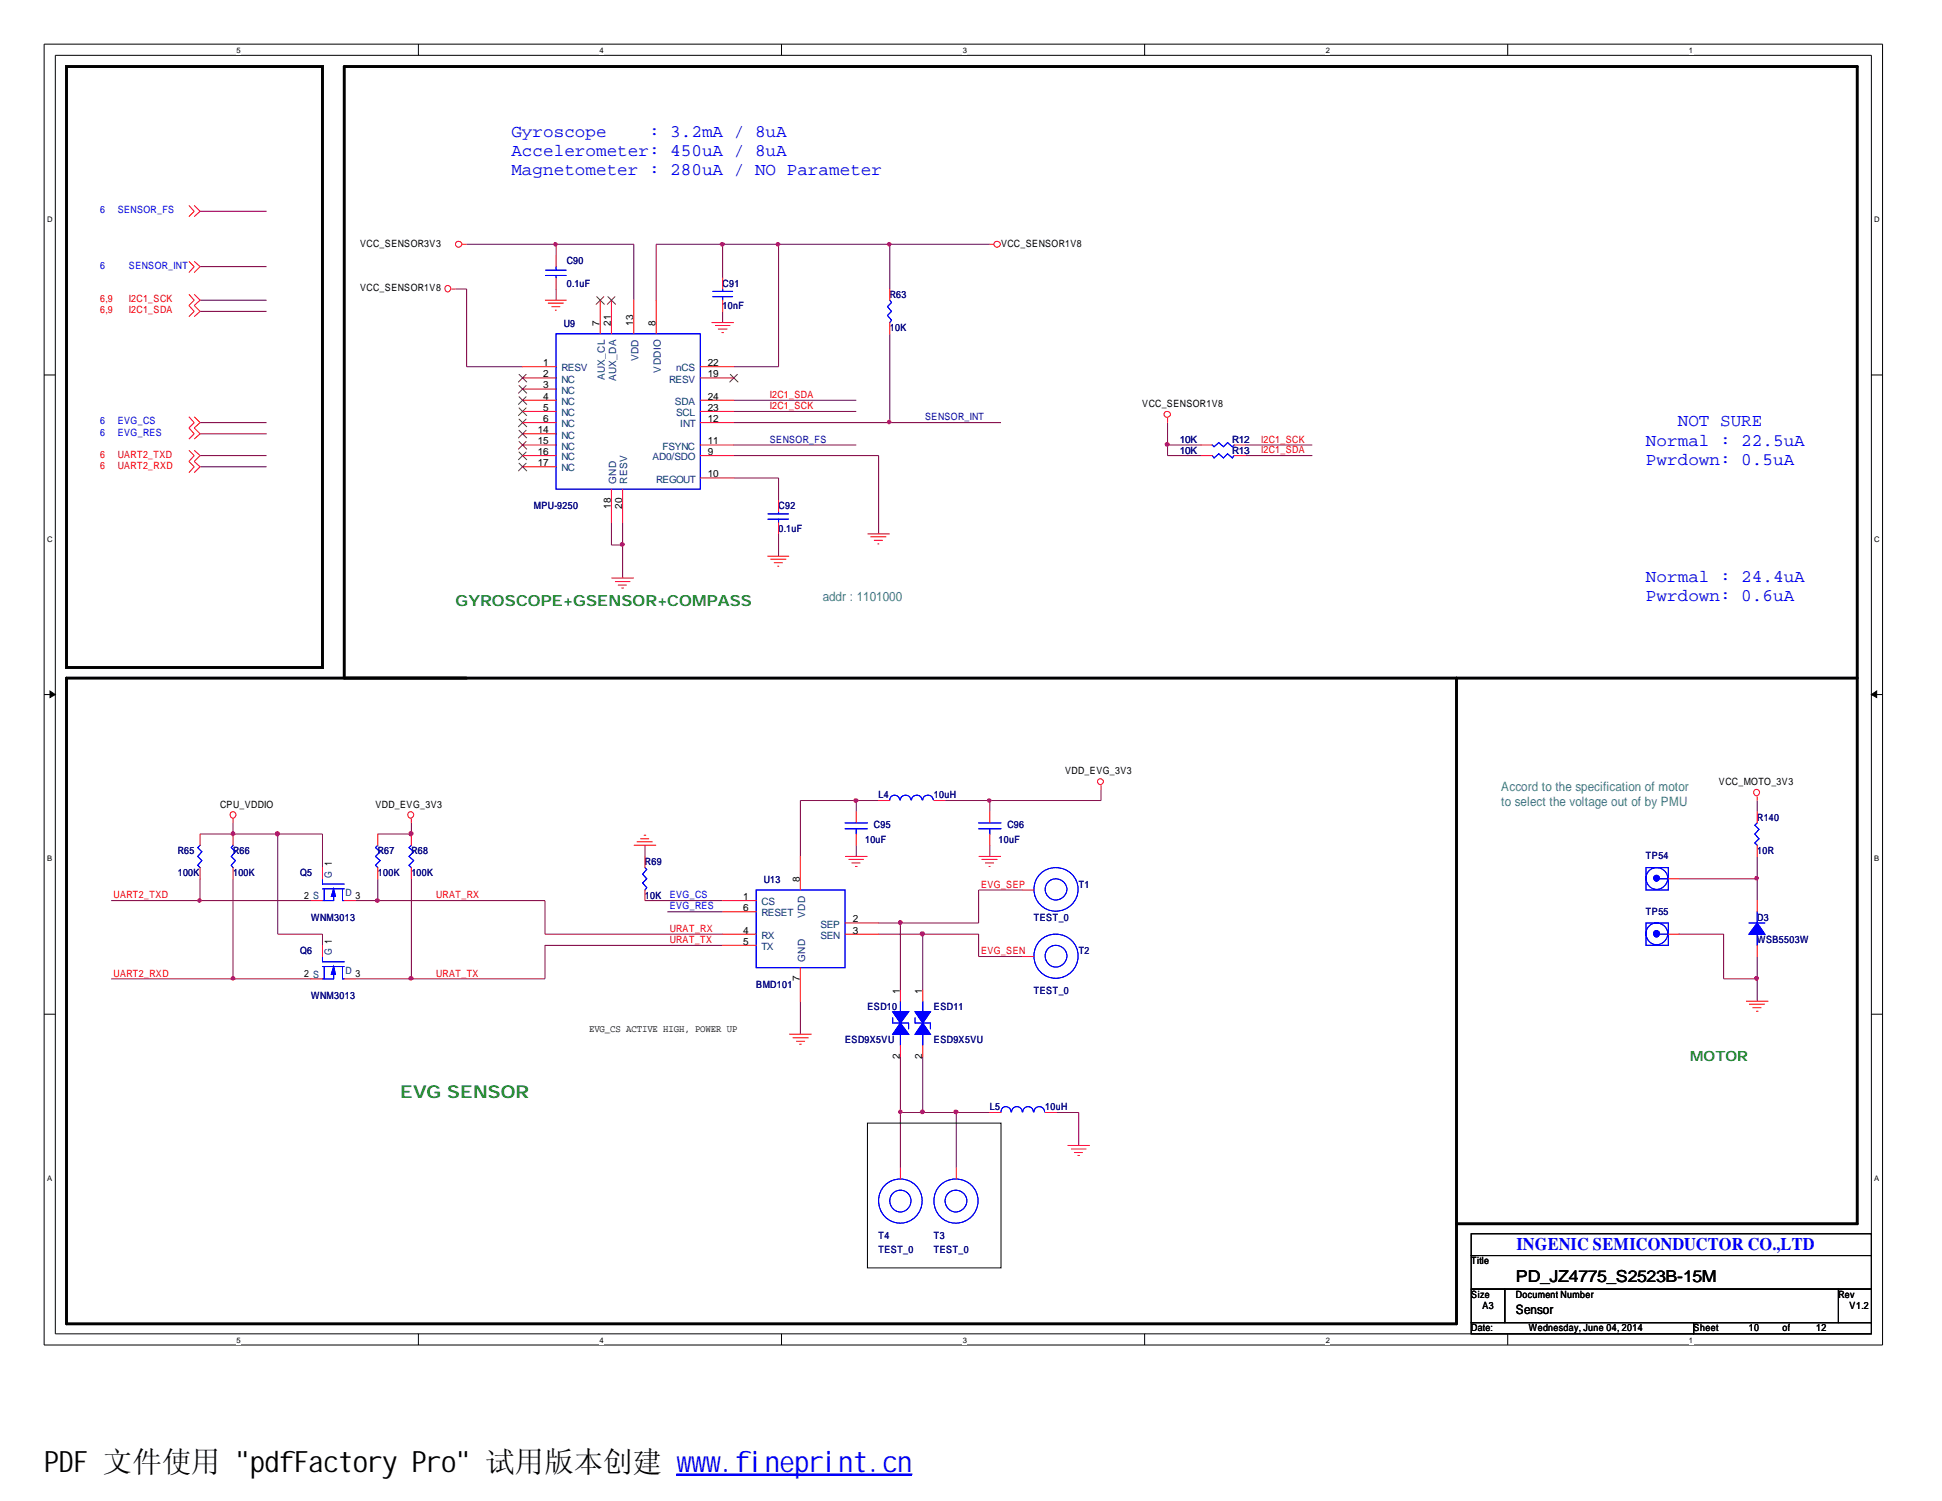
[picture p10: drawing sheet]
<svg xmlns="http://www.w3.org/2000/svg" width="279mm" height="216mm" viewBox="0 0 279 216" stroke-linecap="round" stroke-linejoin="round" font-family="sans-serif">
<path d="M6.3 6.3h264.5v187.2h-264.5zM8 8h261.2v183.9h-261.2z" fill="none" stroke="#000" stroke-width=".14"/>
<g fill="#fff">
<path d="M34 6.5h.6v1.4h-.6z"/>
<path d="M34 192h.6v1.4h-.6z"/>
</g>
<path d="M60.2 6.3v1.7M60.2 191.9v1.6" fill="none" stroke="#000" stroke-width=".14"/>
<g fill="#fff">
<path d="M86.3 6.5h.6v1.4h-.6z"/>
<path d="M86.3 192h.6v1.4h-.6z"/>
</g>
<path d="M112.4 6.3v1.7M112.4 191.9v1.6" fill="none" stroke="#000" stroke-width=".14"/>
<g fill="#fff">
<path d="M138.5 6.5h.6v1.4h-.6z"/>
<path d="M138.5 192h.6v1.4h-.6z"/>
</g>
<path d="M164.7 6.3v1.7M164.7 191.9v1.6" fill="none" stroke="#000" stroke-width=".14"/>
<g fill="#fff">
<path d="M190.8 6.5h.5v1.4h-.5z"/>
<path d="M190.8 192h.5v1.4h-.5z"/>
</g>
<path d="M216.9 6.3v1.7M216.9 191.9v1.6" fill="none" stroke="#000" stroke-width=".14"/>
<g fill="#fff">
<path d="M243 6.5h.6v1.4h-.6z"/>
<path d="M243 192h.6v1.4h-.6z"/>
<path d="M6.8 30.8h.7v1.4h-.7z"/>
<path d="M269.7 30.8h.7v1.4h-.7z"/>
<path d="M6.8 76.8h.7v1.3h-.7z"/>
<path d="M269.7 76.8h.7v1.3h-.7z"/>
</g>
<path d="M6.3 53.9h1.7M269.2 53.9h1.6" fill="none" stroke="#000" stroke-width=".14"/>
<g fill="#fff">
<path d="M6.8 122.8h.7v1.3h-.7z"/>
<path d="M269.7 122.8h.6v1.3h-.6z"/>
</g>
<path d="M6.3 99.9h1.7M269.2 99.9h1.6" fill="none" stroke="#000" stroke-width=".14"/>
<g fill="#000" stroke="#000" stroke-width=".14">
<path d="M7.2 99.4l.8 .5-.8 .4z" fill-rule="evenodd"/>
<path d="M269.2 99.9l.8-.5v.9z" fill-rule="evenodd"/>
</g>
<g fill="#fff">
<path d="M6.8 168.7h.6v1.4h-.6z"/>
<path d="M269.7 168.7h.6v1.4h-.6z"/>
</g>
<path d="M6.3 145.9h1.7M269.2 145.9h1.6M124.8 161.5h19.2v20.9h-19.2zM211.7 177.5h57.5v3.1h-57.5zM211.7 180.6h57.5v4.8h-57.5zM211.7 185.4h4.8v4.8h-4.8zM211.7 190.2h32v1.7h-32zM216.5 185.4h48v4.8h-48zM243.7 190.2h25.5v1.7h-25.5zM264.5 185.4h4.7v4.8h-4.7z" fill="none" stroke="#000" stroke-width=".14"/>
<g fill="none" stroke="#800040" stroke-width=".14">
<path d="M28.8 38.4h9.6M28.8 30.4h9.6M67.1 35.1h24.1v8.1M80 35.1v1.6M104 35.1v4.9M112 35.1v17.6h-6.4M128 35.1v6.5M142.4 35.1h-48v8.1M28.8 43.2h9.6M28.8 44.8h9.6M65.5 41.6h1.6v11.1h8.1M80 41.6v1.6"/>
<path d="M104 44.8v1.6M105.6 57.6h17.6M105.6 59.2h17.6M128 48v12.8M28.8 67.1h9.6M28.8 65.5h9.6M28.8 62.4h9.6M28.8 60.8h9.6M88 75.2v3.2h1.6M89.6 75.2v7.9M105.6 65.5h20.8v11.3M105.6 60.8h38.4"/>
<path d="M105.6 68.7h6.4v3.3M105.6 64h17.6M112 76.8v3.2M168 60.8v4.7h4.8M168 64h4.8M179.2 65.5h9.6M179.2 64h9.6M28.8 120h17.6v4.8M33.5 118.4v1.6M40 120v14.4h6.4v1.6M59.2 118.4v1.6h-4.8M123.2 115.1v1.7"/>
<path d="M126.4 115.1h-11.3v8.1M142.4 115.1v1.7M158.4 113.5v1.6h-22.4M252.8 115.1v1.7M16 129.5h28.8M28.8 126.4v3.1M33.5 126.4v14.4M51.1 129.5h27.3v4.9h25.6M54.4 126.4v3.1M59.2 126.4v14.4M92.8 129.5h11.2M92.8 121.6v1.6"/>
<path d="M96 131.1h8M104 136h-25.6v4.8h-27.3M123.2 121.6v1.6M126.4 134.4h14.4v3.2h6.4M129.5 132.8v9.6M132.8 134.4v8M142.4 121.6v1.6M147.2 128h-6.4v4.8h-14.4M241.6 134.4h6.4v6.4h4.8M241.6 126.4h11.2M252.8 123.2v6.3M252.8 137.6v6.4"/>
<path d="M16 140.8h28.8M115.1 144v4.8M129.5 152v16M132.8 152v8M129.5 160h12.9M137.6 160v8M152 160h3.2v4.8"/>
</g>
<g fill="#f0f" stroke="#f0f" stroke-width=".14">
<path d="M252.5 140.6l.2-.1 .3 .2-.3 .3-.2-.1z" fill-rule="evenodd"/>
<path d="M252.5 140.6l.2-.1 .3 .2-.3 .3-.2-.1z" fill-rule="evenodd"/>
<path d="M142.2 114.9l.3 .1 .1 .1-.3 .3-.2-.3z" fill-rule="evenodd"/>
<path d="M28.6 129.3h.3l.1 .2-.3 .3-.3-.3z" fill-rule="evenodd"/>
<path d="M33.3 140.6l.2-.1 .3 .2-.3 .3-.2-.1z" fill-rule="evenodd"/>
<path d="M111.7 35l.2-.1 .3 .2-.3 .3-.2-.1z" fill-rule="evenodd"/>
<path d="M127.7 35l.2-.1 .3 .2-.3 .3-.2-.1z" fill-rule="evenodd"/>
<path d="M79.7 35l.2-.1 .3 .2-.3 .3-.2-.1z" fill-rule="evenodd"/>
<path d="M127.8 60.5h.3l.1 .2-.3 .3-.2-.3z" fill-rule="evenodd"/>
<path d="M252.5 126.2l.2-.1 .3 .2-.3 .3-.2-.1z" fill-rule="evenodd"/>
<path d="M129.4 159.7h.3l.1 .2-.3 .3-.2-.3z" fill-rule="evenodd"/>
<path d="M252.5 140.6l.2-.1 .3 .2-.3 .3-.2-.1z" fill-rule="evenodd"/>
<path d="M252.5 140.6l.2-.1 .3 .2-.3 .3-.2-.1z" fill-rule="evenodd"/>
<path d="M142.2 114.9l.3 .1 .1 .1-.3 .3-.2-.3z" fill-rule="evenodd"/>
<path d="M28.6 129.3h.3l.1 .2-.3 .3-.3-.3z" fill-rule="evenodd"/>
<path d="M33.3 140.6l.2-.1 .3 .2-.3 .3-.2-.1z" fill-rule="evenodd"/>
<path d="M111.7 35l.2-.1 .3 .2-.3 .3-.2-.1z" fill-rule="evenodd"/>
<path d="M127.7 35l.2-.1 .3 .2-.3 .3-.2-.1z" fill-rule="evenodd"/>
<path d="M79.7 35l.2-.1 .3 .2-.3 .3-.2-.1z" fill-rule="evenodd"/>
<path d="M127.8 60.5h.3l.1 .2-.3 .3-.2-.3z" fill-rule="evenodd"/>
<path d="M252.5 126.2l.2-.1 .3 .2-.3 .3-.2-.1z" fill-rule="evenodd"/>
<path d="M129.4 159.7h.3l.1 .2-.3 .3-.2-.3z" fill-rule="evenodd"/>
<circle cx="129.5" cy="132.7" r=".28"/>
<circle cx="132.7" cy="134.3" r=".31"/>
<circle cx="123.2" cy="115.2" r=".28"/>
<circle cx="137.6" cy="160" r=".28"/>
<circle cx="59.2" cy="140.7" r=".28"/>
<circle cx="54.3" cy="129.6" r=".28"/>
<circle cx="59.1" cy="119.9" r=".31"/>
<circle cx="33.5" cy="119.9" r=".28"/>
<circle cx="39.9" cy="119.9" r=".31"/>
<circle cx="103.9" cy="35.2" r=".28"/>
<circle cx="89.5" cy="78.3" r=".28"/>
<circle cx="132.7" cy="160" r=".28"/>
<circle cx="168" cy="63.9" r=".28"/>
</g>
<g fill="none" stroke="#f00" stroke-width=".14">
<path d="M27.2 37.6l.7 .8-.7 .8M27.2 29.5l.7 .9-.7 .8M27.9 37.6l.9 .8-.9 .8M27.9 29.5l.9 .9-.9 .8M66.5 35.1h.6M80 36.7v1.7M80 40v1.6M104 40v1.6M142.4 35.1h.6M27.2 42.3l.7 .9-.7 .7 .7 .9-.7 .8M27.2 59.9l.7 .9-.7 .8 .7 .8-.7 .8M27.9 42.3l.9 .9-.9 .7 .9 .9-.9 .8"/>
<path d="M27.9 59.9l.9 .9-.9 .8 .9 .8-.9 .8M64.9 41.6h.6M75.2 52.7h4.8M75.2 54.4h4.8M75.2 56h4.8M75.2 57.6h4.8M75.2 59.2h4.8M78.4 43.2h3.1M78.8 43.6h2.3M79.3 44.1h1.3M79.8 44.6h.3M86.4 43.2v4.8"/>
<path d="M88 43.2v4.8M91.2 43.2v4.8M94.4 43.2v4.8M100.8 52.7h4.8M100.8 54.4h4.8M100.8 57.6h4.8M100.8 59.2h4.8M102.4 46.4h3.2M102.9 46.8h2.2M103.3 47.3h1.3M103.8 47.8h.3M104 43.2v1.6"/>
<path d="M128 41.6v1.6M128 46.4v1.6M27.2 64.8l.7 .7-.7 .9 .7 .7-.7 .9M27.9 64.8l.9 .7-.9 .9 .9 .7-.9 .9M75.2 65.5h4.8M75.2 64h4.8M75.2 60.8h4.8M75.2 62.4h4.8M75.2 67.1h4.8M88 70.4v4.8M89.6 70.4v4.8M100.8 65.5h4.8"/>
<path d="M100.8 64h4.8M100.8 60.8h4.8M100.8 68.7h4.8M112 72v1.6M112 75.2v1.6M124.8 76.8h3.2M125.2 77.2h2.3M125.7 77.7h1.3M126.2 78.2h.3M168 60.1v.7M172.8 65.5h1.6M172.8 64h1.6"/>
<path d="M177.5 65.5h1.7M177.5 64h1.7M88 83.1h3.2M88.5 83.7h2.2M88.9 84.2h1.3M89.4 84.6h.3M110.4 80h3.1M110.8 80.4h2.3M111.3 80.9h1.3M111.8 81.4h.3M28.8 120v1.6M33.5 117.8v.6"/>
<path d="M33.5 120v1.6M54.4 120v1.6M59.2 117.8v.6M59.2 120v1.6M123.2 116.8v1.6M123.2 120v1.6M126.4 115.1h1.6M134.4 115.1h1.6M142.4 116.8v1.6M142.4 120v1.6M158.4 112.9v.6M252.8 114.6v.5"/>
<path d="M252.8 116.8v1.6M28.8 124.8v1.6M33.5 124.8v1.6M44.8 129.5h1.6M46.4 124.8v1.6M46.4 136v1.6M49.5 129.5h1.6M54.4 124.8v1.6M59.2 124.8v1.6M91.2 121.6h3.2M91.6 121.1h2.3M92.1 120.6h1.3"/>
<path d="M92.6 120.1h.4M92.8 123.2v1.6M92.8 128v1.5M104 129.5h4.8M104 134.4h4.8M104 136h4.8M104 131.1h4.8M115.1 123.2v4.8M115.1 139.2v4.8M121.6 123.2h3.2M121.6 134.4h4.8M121.6 132.8h4.8"/>
<path d="M122.1 123.6h2.2M122.5 124.1h1.3M123 124.6h.4M140.8 123.2h3.2M141.2 123.6h2.3M141.7 124.1h1.3M142.2 124.6h.3M147.2 137.6h1.6M147.2 128h1.6M240 134.4h1.6M240 126.4h1.6M252.8 121.6v1.6"/>
<path d="M252.8 129.5v1.6M252.8 136v1.6M44.8 140.8h1.6M49.5 140.8h1.6M113.5 148.8h3.3M114 149.3h2.3M114.6 149.8h1.2M115 150.2h.3M129.5 142.4v1.6M129.5 150.4v1.6M132.8 142.4v1.6M132.8 150.4v1.6"/>
<path d="M251.2 144h3.2M251.6 144.4h2.3M252.1 144.9h1.3M252.6 145.5h.4M129.5 168v1.6M137.6 168v1.6M142.4 160h1.6M150.4 160h1.6M153.6 164.8h3.2M154.1 165.3h2.2M154.5 165.8h1.3M155 166.2h.4"/>
<circle cx="66" cy="35.1" r=".45"/>
<circle cx="143.5" cy="35.1" r=".45"/>
<circle cx="64.4" cy="41.5" r=".45"/>
<circle cx="167.9" cy="59.6" r=".45"/>
<circle cx="33.5" cy="117.2" r=".45"/>
<circle cx="59.1" cy="117.2" r=".45"/>
<circle cx="158.3" cy="112.4" r=".42"/>
<circle cx="252.7" cy="114" r=".45"/>
</g>
<path d="M9.6 9.6h36.8v86.4h-36.8zM49.5 97.5v-87.9h217.7v166.4h-57.7M209.5 97.5v92.9h-199.9v-92.9h257.6" fill="none" stroke="#000" stroke-width=".42"/>
<g fill="none" stroke="#00f" stroke-width=".14">
<path d="M78.5 38.9h2.9M78.5 39.6h2.9M80 38.4v.5M80 39.6v.4M80 48h20.8v22.4h-20.8zM102.5 42.7h2.9M102.5 41.9h2.9M104 41.6v.3M104 42.7v.5M128 43.2l.3 .3-.6 .6 .6 .7-.6 .6 .6 .7-.3 .3M110.5 74.7h3M110.5 73.9h3"/>
<path d="M112 73.6v.3M112 74.7v.5M174.4 65.5l.3 .4 .6-.6 .7 .6 .6-.6 .7 .6 .2-.4M174.4 64l.3 .3 .6-.6 .7 .6 .6-.6 .7 .6 .2-.3M121.6 118.4h3.2M121.6 119.2h3.2M123.2 119.2v.8M128 115.1a.72 .72 0 0 1 .7-.7 .72 .72 0 0 1 .8 .7M129.5 115.1a.77 .77 0 0 1 .8-.7 .77 .77 0 0 1 .8 .7M131.1 115.1a.77 .77 0 0 1 .8-.7 .77 .77 0 0 1 .8 .7M132.8 115.1a.77 .77 0 0 1 .7-.7 .77 .77 0 0 1 .8 .7M140.8 118.4h3.2"/>
<path d="M140.8 119.2h3.2M142.4 119.2v.8M252.8 118.4l-.3 .3 .6 .6-.6 .7 .6 .6-.6 .6 .3 .4M28.8 121.6l-.4 .3 .6 .6-.6 .7 .6 .6-.6 .7 .4 .3M33.5 121.6l-.2 .3 .6 .6-.6 .7 .6 .6-.6 .7 .2 .3M46.4 127.8h3.1M46.4 126.4v.8h3.1M46.4 137.6v.7h3.1M46.4 139h3.1M46.7 127.8v1.7M46.7 139v1.8M48 128.9v.6h-1.6"/>
<path d="M49.3 127.8v1.7h.2M49.3 139v1.8h.2M54.4 121.6l-.4 .3 .7 .6-.7 .7 .7 .6-.7 .7 .4 .3M59.2 121.6l-.4 .3 .7 .6-.7 .7 .7 .6-.7 .7 .4 .3M92.8 124.8l.2 .3-.5 .6 .5 .7-.5 .6 .5 .7-.2 .3M108.8 128h12.8v11.2h-12.8zM236.8 132.8h3.2v3.2h-3.2zM236.8 124.8h3.2v3.2h-3.2zM238.8 134.4h1.2M238.8 126.4h1.2M251.6 132.8h2.3M252.8 131.1v1.7"/>
<path d="M252.8 134.4v1.6M48 140.1v.7h-1.6M128.4 146.4v.8h2.3v.8M129.5 144v1.5M129.5 148.8v1.6M131.7 146.4v.8h2.2v.8M132.8 144v1.5M132.8 148.8v1.6M144 159.9a.72 .72 0 0 1 .7-.7 .72 .72 0 0 1 .8 .7M145.5 159.9a.76 .76 0 0 1 .8-.7 .76 .76 0 0 1 .8 .7M147.2 159.9a.76 .76 0 0 1 .7-.7 .76 .76 0 0 1 .8 .7M148.8 159.9a.76 .76 0 0 1 .7-.7 .76 .76 0 0 1 .8 .7"/>
<circle cx="151.9" cy="137.5" r="3.2"/>
<circle cx="151.9" cy="137.5" r="1.57"/>
<circle cx="151.9" cy="127.9" r="3.2"/>
<circle cx="152" cy="127.9" r="1.55"/>
<circle cx="238.4" cy="126.4" r="1.57"/>
<circle cx="238.4" cy="134.3" r="1.57"/>
<circle cx="129.5" cy="172.7" r="3.2"/>
<circle cx="129.5" cy="172.7" r="1.54"/>
<circle cx="137.5" cy="172.8" r="3.2"/>
<circle cx="137.5" cy="172.8" r="1.57"/>
</g>
<g fill="#00f" stroke="#00f" stroke-width=".14">
<path d="M48 127.8l.3 1.1h-.6z" fill-rule="evenodd"/>
<path d="M48 127.8l.3 1.1h-.6z" fill-rule="evenodd"/>
<path d="M131.7 145.5h2.2l-1.1 1.7z" fill-rule="evenodd"/>
<path d="M132.8 147.2l1.1 1.6h-2.2z" fill-rule="evenodd"/>
<path d="M131.7 145.5h2.2l-1.1 1.7z" fill-rule="evenodd"/>
<path d="M132.8 147.2l1.1 1.6h-2.2z" fill-rule="evenodd"/>
<path d="M48 139l.3 1.1h-.6z" fill-rule="evenodd"/>
<path d="M48 139l.3 1.1h-.6z" fill-rule="evenodd"/>
<path d="M128.4 145.5h2.3l-1.2 1.7z" fill-rule="evenodd"/>
<path d="M129.5 147.2l1.2 1.6h-2.3z" fill-rule="evenodd"/>
<path d="M128.4 145.5h2.3l-1.2 1.7z" fill-rule="evenodd"/>
<path d="M129.5 147.2l1.2 1.6h-2.3z" fill-rule="evenodd"/>
<path d="M252.8 132.8l1.1 1.6h-2.3z" fill-rule="evenodd"/>
<path d="M252.8 132.8l1.1 1.6h-2.3z" fill-rule="evenodd"/>
<circle cx="238.3" cy="134.3" r=".45"/>
<circle cx="238.3" cy="126.3" r=".42"/>
</g>
<g fill="none" stroke="#804000" stroke-width=".14">
<path d="M74.7 53.8l1.1 1.1M74.7 55.5l1.1 1.1M74.7 57.1l1.1 1.1M74.7 58.7l1.1 1.1M75.7 53.8l-1.1 1.1M75.7 55.5l-1.1 1.1M75.7 57.1l-1.1 1.1M75.7 58.7l-1.1 1.1M85.9 42.7l1.1 1.1M86.9 42.7l-1.1 1.1M87.5 42.7l1.1 1.1M88.5 42.7l-1.1 1.1"/>
<path d="M105.1 53.8l1.1 1.1M106.1 53.8l-1.1 1.1M74.7 60.3l1.1 1.1M74.7 61.9l1.1 1.1M74.7 63.5l1.1 1.1M74.7 65l1.1 1.1M74.7 66.6l1.1 1.1M75.7 60.3l-1.1 1.1M75.7 61.9l-1.1 1.1M75.7 63.5l-1.1 1.1M75.7 65l-1.1 1.1M75.7 66.6l-1.1 1.1"/>
</g>
<path d="M97.4 212h33.8" fill="none" stroke="#00f" stroke-width=".18"/>
<path d="M97.4 212.1h33.8" fill="none" stroke="#00f" stroke-width=".17"/>
<text font-size="4.2" x="6.3" y="211.7">PDF 文件使用 &quot;pdfFactory Pro&quot; 试用版本创建 www.fineprint.cn</text>
<g font-size="2.5" fill="#00f">
<text x="73.6" y="19.6">Gyroscope</text>
<text x="73.6" y="22.4">Accelerometer: 450uA / 8uA</text>
<text x="93.4" y="19.6">: 3.2mA / 8uA</text>
<text x="73.6" y="25.2">Magnetometer : 280uA / NO Parameter</text>
<text x="236.8" y="64.1">Normal : 22.5uA</text>
<text x="241.4" y="61.3">NOT SURE</text>
<text x="236.8" y="66.9">Pwrdown: 0.5uA</text>
<text x="236.8" y="83.7">Normal : 24.4uA</text>
<text x="236.8" y="86.4">Pwrdown: 0.6uA</text>
<text x="218.2" y="179.8">INGENIC SEMICONDUCTOR CO.,LTD</text>
</g>
<text font-size="2.5" fill="#008000" x="57.6" y="158">EVG SENSOR</text>
<text font-size="2.4" x="218.1" y="184.4">PD_JZ4775_S2523B-15M</text>
<text font-size="2.2" fill="#008000" x="65.5" y="87.2">GYROSCOPE+GSENSOR+COMPASS</text>
<text font-size="2" fill="#008000" x="243.2" y="152.6">MOTOR</text>
<g font-size="1.9" fill="#408080">
<text x="118.4" y="86.4">addr : 1101000</text>
<text x="216" y="113.7">Accord to the specification of motor</text>
<text x="216" y="115.9">to select the voltage out of by PMU</text>
</g>
<text font-size="1.9" x="218.1" y="189.1">Sensor</text>
<g font-size="1.4" fill="#00f">
<text x="14.4" y="30.6">6</text>
<text x="16.9" y="30.6">SENSOR_FS</text>
<text x="14.4" y="38.7">6</text>
<text x="18.5" y="38.7">SENSOR_INT</text>
<text x="14.4" y="61">6</text>
<text x="14.4" y="62.7">6</text>
<text x="16.9" y="61">EVG_CS</text>
<text x="16.9" y="62.7">EVG_RES</text>
<text x="96.4" y="130.8">EVG_RES</text>
<text x="96.4" y="129.2">EVG_CS</text>
</g>
<g font-size="1.4">
<text x="51.8" y="35.5">VCC_SENSOR3V3</text>
<text x="144" y="35.5">VCC_SENSOR1V8</text>
<text x="51.8" y="41.9">VCC_SENSOR1V8</text>
<text x="86.3" y="46.9" transform="rotate(-90 86.3 46.9)">7</text>
<text x="87.9" y="46.9" transform="rotate(-90 87.9 46.9)">21</text>
<text x="91.1" y="46.9" transform="rotate(-90 91.1 46.9)">13</text>
<text x="94.3" y="46.9" transform="rotate(-90 94.3 46.9)">8</text>
<text x="78.1" y="52.7">1</text>
<text x="101.9" y="52.7">22</text>
<text x="78.1" y="54.3">2</text>
<text x="78.1" y="55.9">3</text>
<text x="78.1" y="57.5">4</text>
<text x="78.1" y="59.1">5</text>
<text x="101.9" y="54.3">19</text>
<text x="101.9" y="59.1">23</text>
<text x="101.9" y="57.5">24</text>
<text x="164.3" y="58.5">VCC_SENSOR1V8</text>
<text x="77.4" y="62.3">14</text>
<text x="77.4" y="63.9">15</text>
<text x="77.4" y="65.4">16</text>
<text x="78.1" y="60.7">6</text>
<text x="101.9" y="65.4">9</text>
<text x="101.9" y="63.9">11</text>
<text x="101.9" y="60.7">12</text>
<text x="77.4" y="67.1">17</text>
<text x="101.9" y="68.7">10</text>
<text x="87.9" y="73.2" transform="rotate(-90 87.9 73.2)">18</text>
<text x="89.5" y="73.2" transform="rotate(-90 89.5 73.2)">20</text>
<text x="153.2" y="111.3">VDD_EVG_3V3</text>
<text x="247.3" y="112.9">VCC_MOTO_3V3</text>
<text x="31.7" y="116.2">CPU_VDDIO</text>
<text x="54" y="116.2">VDD_EVG_3V3</text>
<text x="43.8" y="129.3">2 S</text>
<text x="106.9" y="129.5">1</text>
<text x="106.9" y="131.1">6</text>
<text x="115.1" y="126.9" transform="rotate(-90 115.1 126.9)">8</text>
<text x="106.9" y="134.3">4</text>
<text x="106.9" y="135.9">5</text>
<text x="122.7" y="134.3">3</text>
<text x="122.7" y="132.7">2</text>
<text x="43.8" y="140.5">2 S</text>
<text x="115.1" y="141.1" transform="rotate(-90 115.1 141.1)">7</text>
<text x="129.5" y="142.9" transform="rotate(-90 129.5 142.9)">1</text>
<text x="132.7" y="142.9" transform="rotate(-90 132.7 142.9)">1</text>
<text x="84.8" y="148.4">EVG_CS ACTIVE HIGH, POWER UP</text>
<text x="129.5" y="152.3" transform="rotate(-90 129.5 152.3)">2</text>
<text x="132.7" y="152.3" transform="rotate(-90 132.7 152.3)">2</text>
<text x="211.7" y="181.9">Title</text>
<text x="211.7" y="186.7">Size</text>
<text x="211.7" y="191.5">Date:</text>
<text x="213.3" y="188.3">A3</text>
<text x="218.1" y="186.7">Document Number</text>
<text x="220" y="191.5">Wednesday, June 04, 2014</text>
<text x="243.7" y="191.5">Sheet</text>
<text x="251.6" y="191.5">10</text>
<text x="256.5" y="191.5">of</text>
<text x="261.3" y="191.5">12</text>
<text x="264.5" y="186.7">Rev</text>
<text x="266.1" y="188.3">V1.2</text>
</g>
<g font-size="1.4" fill="#000080">
<text x="81.5" y="38">C90</text>
<text x="81.5" y="41.2">0.1uF</text>
<text x="104" y="41.2">C91</text>
<text x="81.1" y="47">U9</text>
<text x="104" y="44.4">10nF</text>
<text x="128" y="42.8">R63</text>
<text x="128" y="47.7">10K</text>
<text x="169.8" y="65.3">10K</text>
<text x="169.8" y="63.7">10K</text>
<text x="177.3" y="65.3">R13</text>
<text x="177.3" y="63.7">R12</text>
<text x="76.8" y="73.2">MPU-9250</text>
<text x="112" y="73.2">C92</text>
<text x="112" y="76.5">0.1uF</text>
<text x="125.7" y="119">C95</text>
<text x="126.4" y="114.8">L4</text>
<text x="134.4" y="114.8">10uH</text>
<text x="144.9" y="119">C96</text>
<text x="252.8" y="118">R140</text>
<text x="25.6" y="122.9">R65</text>
<text x="33.5" y="122.9">R66</text>
<text x="54.4" y="122.9">R67</text>
<text x="59.2" y="122.9">R68</text>
<text x="92.8" y="124.5">R69</text>
<text x="124.5" y="121.2">10uF</text>
<text x="143.7" y="121.2">10uF</text>
<text x="236.8" y="123.6">TP54</text>
<text x="252.8" y="122.9">10R</text>
<text x="25.6" y="126.1">100K</text>
<text x="33.5" y="126.1">100K</text>
<text x="43.2" y="126.1">Q5</text>
<text x="54.4" y="126.1">100K</text>
<text x="59.2" y="126.1">100K</text>
<text x="92.8" y="129.3">10K</text>
<text x="109.9" y="127">U13</text>
<text x="155.2" y="127.7">T1</text>
<text x="236.8" y="131.7">TP55</text>
<text x="43.2" y="137.2">Q6</text>
<text x="44.8" y="132.4">WNM3013</text>
<text x="148.8" y="132.4">TEST_0</text>
<text x="155.2" y="137.2">T2</text>
<text x="252.8" y="132.4">D3</text>
<text x="252.8" y="135.6">WSB5503W</text>
<text x="44.8" y="143.7">WNM3013</text>
<text x="108.8" y="142.1">BMD101</text>
<text x="148.8" y="143">TEST_0</text>
<text x="124.8" y="145.3">ESD10</text>
<text x="134.4" y="145.3">ESD11</text>
<text x="121.6" y="150">ESD9X5VU</text>
<text x="134.4" y="150">ESD9X5VU</text>
<text x="142.4" y="159.7">L5</text>
<text x="150.4" y="159.7">10uH</text>
<text x="126.4" y="178.2">T4</text>
<text x="134.4" y="178.2">T3</text>
<text x="126.4" y="180.2">TEST_0</text>
<text x="134.4" y="180.2">TEST_0</text>
</g>
<g font-size="1.4" fill="#f00">
<text x="14.4" y="43.4">6,9</text>
<text x="14.4" y="45">6,9</text>
<text x="18.5" y="43.4">I2C1_SCK</text>
<text x="18.5" y="45">I2C1_SDA</text>
<text x="110.7" y="57.2">I2C1_SDA</text>
<text x="110.7" y="58.8">I2C1_SCK</text>
<text x="14.4" y="65.9">6</text>
<text x="16.9" y="65.9">UART2_TXD</text>
<text x="181.4" y="63.7">I2C1_SCK</text>
<text x="181.4" y="65.2">I2C1_SDA</text>
<text x="14.4" y="67.5">6</text>
<text x="16.9" y="67.5">UART2_RXD</text>
<text x="16.3" y="129.2">UART2_TXD</text>
<text x="62.7" y="129.2">URAT_RX</text>
<text x="141.1" y="127.7">EVG_SEP</text>
<text x="96.4" y="135.6">URAT_TX</text>
<text x="96.4" y="134">URAT_RX</text>
<text x="141.1" y="137.2">EVG_SEN</text>
<text x="16.3" y="140.5">UART2_RXD</text>
<text x="62.7" y="140.5">URAT_TX</text>
</g>
<g font-size="1.4" fill="#004080">
<text x="80.8" y="53.4">RESV</text>
<text x="91.9" y="52" transform="rotate(-90 91.9 52)">VDD</text>
<text x="95.1" y="53.6" transform="rotate(-90 95.1 53.6)">VDDIO</text>
<text x="97.3" y="53.4">nCS</text>
<text x="80.8" y="55">NC</text>
<text x="80.8" y="56.6">NC</text>
<text x="80.8" y="58.3">NC</text>
<text x="80.8" y="59.9">NC</text>
<text x="87" y="54.7" transform="rotate(-90 87 54.7)">AUX_CL</text>
<text x="88.6" y="54.9" transform="rotate(-90 88.6 54.9)">AUX_DA</text>
<text x="96.3" y="55">RESV</text>
<text x="97.1" y="58.3">SDA</text>
<text x="97.3" y="59.9">SCL</text>
<text x="80.8" y="61.5">NC</text>
<text x="80.8" y="63.1">NC</text>
<text x="80.8" y="64.7">NC</text>
<text x="95.3" y="64.7">FSYNC</text>
<text x="97.9" y="61.5">INT</text>
<text x="80.8" y="66.2">NC</text>
<text x="80.8" y="67.8">NC</text>
<text x="88.6" y="69.6" transform="rotate(-90 88.6 69.6)">GND</text>
<text x="90.3" y="69.6" transform="rotate(-90 90.3 69.6)">RESV</text>
<text x="93.9" y="66.2">AD0/SDO</text>
<text x="94.4" y="69.4">REGOUT</text>
<text x="47.8" y="126.2" transform="rotate(-90 47.8 126.2)">G 1</text>
<text x="49.7" y="128.9">D 3</text>
<text x="109.6" y="130.2">CS</text>
<text x="109.6" y="131.8">RESET</text>
<text x="115.8" y="132" transform="rotate(-90 115.8 132)">VDD</text>
<text x="47.8" y="137.4" transform="rotate(-90 47.8 137.4)">G 1</text>
<text x="109.6" y="135">RX</text>
<text x="109.6" y="136.7">TX</text>
<text x="118" y="135">SEN</text>
<text x="118" y="133.4">SEP</text>
<text x="49.7" y="140.1">D 3</text>
<text x="115.8" y="138.4" transform="rotate(-90 115.8 138.4)">GND</text>
</g>
<g font-size="1.4" fill="#0000a0">
<text x="110.7" y="63.7">SENSOR_FS</text>
<text x="133.1" y="60.5">SENSOR_INT</text>
</g>
<g font-size="1.1">
<text x="34" y="7.6">5</text>
<text x="86.3" y="7.6">4</text>
<text x="138.5" y="7.6">3</text>
<text x="190.8" y="7.6">2</text>
<text x="243" y="7.6">1</text>
<text x="6.8" y="31.9">D</text>
<text x="269.7" y="31.9">D</text>
<text x="6.8" y="77.9">C</text>
<text x="269.7" y="77.9">C</text>
<text x="6.8" y="123.9">B</text>
<text x="269.7" y="123.9">B</text>
<text x="6.8" y="169.8">A</text>
<text x="269.7" y="169.8">A</text>
<text x="34" y="193.1">5</text>
<text x="86.3" y="193.1">4</text>
<text x="138.5" y="193.1">3</text>
<text x="190.8" y="193.1">2</text>
<text x="243" y="193.1">1</text>
</g>
</svg>
